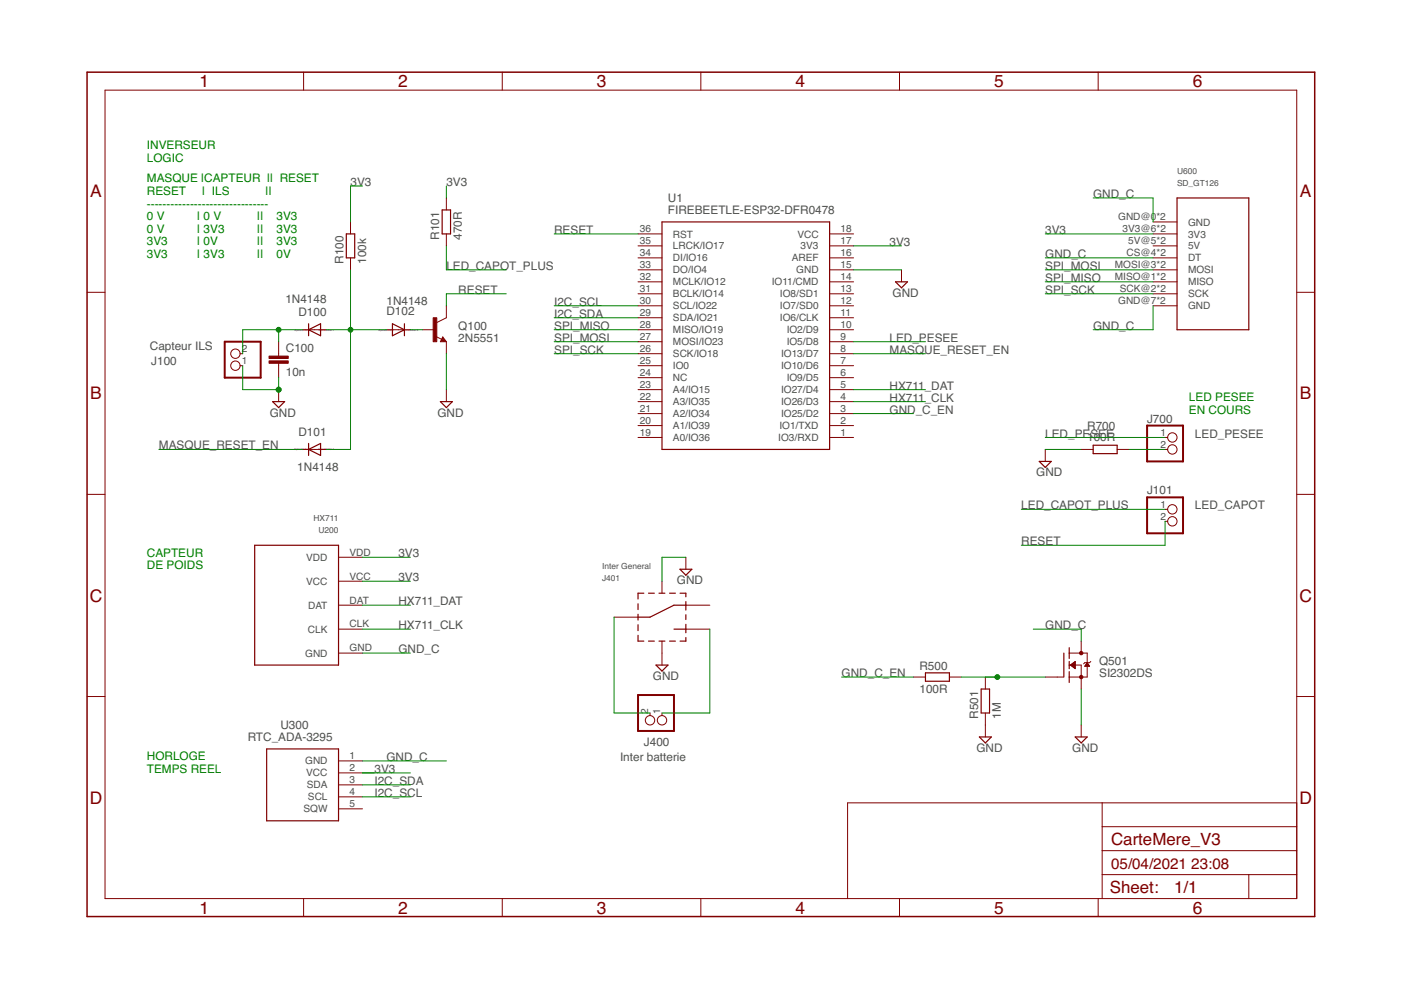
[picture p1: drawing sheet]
<svg xmlns="http://www.w3.org/2000/svg" width="297mm" height="210mm" viewBox="0 0 297 210" stroke-linecap="round" stroke-linejoin="round" font-family="sans-serif">
<g fill="none" stroke="#800000" stroke-width=".25">
<path d="M73.4 49.6h1.8v5.1h-1.8zM93.7 44.5h1.8v5.1h-1.8zM140.4 47.1h35.5v48.2h-35.5zM189.9 59.8h2.5l-1.3 1.2zM249.6 42h15.2v27.9h-15.2zM65.4 69.9l2.6-1.3v2.6zM65.4 68.6v2.6M83.2 68.6l2.5 1.3-2.5 1.3zM85.7 68.6v2.6M93.9 71.9l.1 .3h-.4l.3-.5 .5 .6h-.8M57.8 85.2h2.5l-1.2 1.2zM65.4 94v2.6"/>
<path d="M65.4 95.3l2.6-1.3v2.6zM93.4 85.2h2.5l-1.3 1.2zM220.3 97.8h2.6l-1.3 1.3zM231.8 94.4h5.1v1.8h-5.1zM54 115.6h17.8v25.4h-17.8zM135.3 128v1.2M135.3 130.2v1.3M135.3 132.5v1.2M135.3 134.7v1.2h1.2M136.5 125.8h-1.2v1.2M137.5 135.9h1.2M137.5 125.8h1.2"/>
<path d="M139.7 135.9h1.3M139.7 125.8h1.3M142 135.9h1.2M142 125.8h1.2M142.9 133.4h2.5M144.2 120.7h2.5l-1.3 1.3zM144.2 125.8h1.2v.7M145.4 128.3h-2.5l-5.1 2.6h-2.5M145.4 135.2v.7h-1.2M145.4 127.6v1.7M145.4 130.3v1.1M145.4 132.4v1.8"/>
<path d="M225.6 138.5v5.1M226.7 137.3v2.3M56.5 158.8h15.3v15.2h-15.3zM139.1 141h2.5l-1.2 1.3zM196.2 142.7h5.1v1.7h-5.1zM207.6 156.3h2.6l-1.3 1.2zM208 146.1h1.8v5.1h-1.8zM226.7 140.3v1.5M226.7 142.4v2.3M228 156.3h2.5l-1.3 1.2z"/>
</g>
<g fill="none" stroke="#800000" stroke-width=".21">
<path d="M22.3 19.1h252.6v171.4h-252.6zM64.4 15.3v3.8M106.5 15.3v3.8M148.6 15.3v3.8M190.7 15.3v3.8M232.8 15.3v3.8M74.3 47.1v2.5M74.3 54.7v2.5M94.6 42v2.5M94.6 49.6v2.5M135.3 49.6h5.1M135.3 52.1h5.1"/>
<path d="M135.3 54.7h5.1M135.3 57.2h5.1M135.3 59.8h5.1M175.9 49.6h5.1M175.9 52.1h5.1M175.9 54.7h5.1M175.9 57.2h5.1M175.9 59.8h5.1M191.1 57.2v2.6M244.5 47.1h5.1M244.5 49.6h5.1M244.5 52.1h5.1"/>
<path d="M244.5 54.7h5.1M244.5 57.2h5.1M244.5 59.8h5.1M18.5 62h3.8M50.9 77.5h.6M50.9 75h.6M59.1 72.5v3M59.1 77v3.1M64.2 69.9h5M81.9 69.9h5.1M89.6 69.9h2.5M92.4 71.3l1.2 .6"/>
<path d="M93.9 71.4l.7 1.1h-1.2zM94.6 64.8v2.6l-2 1M94.6 72.5v2.5M135.3 62.3h5.1M135.3 64.8h5.1M135.3 72.5h5.1M135.3 69.9h5.1M135.3 77.5h5.1M135.3 75h5.1M135.3 67.4h5.1M175.9 62.3h5.1M175.9 64.8h5.1"/>
<path d="M175.9 72.5h5.1M175.9 69.9h5.1M175.9 77.5h5.1M175.9 75h5.1M175.9 67.4h5.1M244.5 62.3h5.1M244.5 64.8h5.1M274.9 62h3.8M59.1 82.6v2.6M64.2 95.3h5M94.6 82.6v2.6M135.3 92.8h5.1"/>
<path d="M135.3 90.2h5.1M135.3 87.7h5.1M135.3 85.2h5.1M135.3 82.6h5.1M135.3 80.1h5.1M175.9 92.8h5.1M175.9 90.2h5.1M175.9 87.7h5.1M175.9 85.2h5.1M175.9 82.6h5.1M175.9 80.1h5.1M221.6 95.3v2.5"/>
<path d="M229.2 95.3h2.6M236.9 95.3h2.5M247 95.3h.6M247 92.8h.6M18.5 104.8h3.8M71.8 118.2h5.1M145.4 118.2v2.5M247 108h.6M247 110.5h.6M274.9 104.8h3.8M71.8 123.2h5.1M71.8 128.3h5.1"/>
<path d="M71.8 133.4h5.1M71.8 138.5h5.1M130.2 130.9h5.1M140.4 123.2v2.6M140.4 135.9v5.1M145.4 128.3h5.1M145.4 133.4h5.1M226.7 138.5h3.8v5.1h-3.8M229.2 135.9v2.6M18.5 147.7h3.8M137.8 151.2v.5M140.4 151.2v.5"/>
<path d="M193.7 143.6h2.5M201.3 143.6h2.5M208.9 143.6v2.5M208.9 151.2v5.1M221.6 143.6h3.9M226.7 141h2.5v5.1M226.9 141l1.1-.7v1.5zM227.1 141.1h.9M227.1 140.9h.9M227.2 141.2h.8M227.3 140.8h.7M227.4 141.4h.6"/>
<path d="M227.5 140.6h.5M227.6 141.5h.4M227.6 140.5h.4M227.7 141.6h.3M227.8 140.4h.2M227.9 141.7h.1M227.9 140.3h.1M229.2 153.7v2.6M230 141.2h1M230.1 141.1h.8M230.2 141h.6M230.3 140.9h.4"/>
<path d="M230.3 140.8h.4M230.4 140.6h.2M230.5 140.5l.5 .8h-1zM231.3 140.3l-.3 .2h-1l-.3 .3M274.9 147.7h3.8M71.8 161.3h5.1M71.8 163.9h5.1M71.8 166.4h5.1M71.8 169h5.1M71.8 171.5h5.1M233.7 170.2v20.3M233.7 175.3h41.2"/>
<path d="M274.9 170.2h-95.2v20.3M64.4 190.5v3.8M106.5 190.5v3.8M148.6 190.5v3.8M190.7 190.5v3.8M232.8 190.5v3.8M233.7 185.4h41.2M233.7 180.4h41.2M264.8 185.4v5.1"/>
<circle cx="49.9" cy="77.5" r=".99"/>
<circle cx="49.9" cy="75" r=".99"/>
<circle cx="248.6" cy="92.8" r=".99"/>
<circle cx="248.6" cy="95.3" r=".99"/>
<circle cx="248.6" cy="110.5" r=".99"/>
<circle cx="248.6" cy="108" r=".99"/>
<circle cx="137.8" cy="152.7" r=".99"/>
<circle cx="140.4" cy="152.7" r=".99"/>
</g>
<g fill="#800000" stroke="#800000" stroke-width=".21">
<path d="M91.8 67.4h.8v5.1h-.8z"/>
<path d="M57 76.5h4.1v.5h-4.1z"/>
<path d="M57 75.5h4.1v.5h-4.1z"/>
</g>
<path d="M47.6 72.5h7.7v7.6h-7.7zM243.2 90.2h7.6v7.6h-7.6zM243.2 105.5h7.6v7.6h-7.6zM135.3 147.4h7.6v7.6h-7.6z" fill="none" stroke="#800000" stroke-width=".42"/>
<path d="M18.5 15.3h260.2v179h-260.2z" fill="none" stroke="#800000" stroke-width=".32"/>
<g fill="#800000" stroke="#800000" stroke-width=".21">
<circle cx="229.2" cy="143.6" r=".36"/>
<circle cx="229.2" cy="138.5" r=".36"/>
</g>
<g fill="none" stroke="#008000" stroke-width=".21">
<path d="M76.9 39.4h-2.6v7.7M94.6 39.4v2.6M74.3 57.2v38.1h-5.1M94.6 52.1v5.1h12.7M117.5 49.6h17.8M181 57.2h10.1M181 52.1h10.1M221.6 49.6h22.9M221.6 57.2h22.9M221.6 59.8h22.9M221.6 54.7h22.9M231.8 42h12.7v5.1"/>
<path d="M51.5 77.5v5.1h7.6v-2.5M59.1 69.9v2.6M64.2 69.9h-12.7v5.1M69.2 69.9h12.7M87 69.9h2.6M94.6 75v7.6M107.3 62.3h-12.7v2.5M117.5 67.4h17.8M117.5 64.8h17.8M117.5 69.9h17.8M117.5 72.5h17.8M117.5 75h17.8"/>
<path d="M181 72.5h15.2M181 75h15.2M221.6 62.3h22.9M244.5 64.8v5.1h-12.7M33.7 95.3h30.5M181 82.6h15.2M181 85.2h15.2M181 87.7h12.7M221.6 95.3h7.6M221.6 92.8h25.4M239.4 95.3h7.6M76.9 118.2h10.1"/>
<path d="M145.4 118.2h-5v5M216.5 108h30.5M247 110.5v5.1h-30.5M76.9 123.2h10.1M76.9 128.3h10.1M76.9 133.4h10.1M76.9 138.5h10.1M130.2 130.9v20.3h7.6M150.5 133.4v17.8h-10.1M219.1 133.4h10.1v2.5M178.4 143.6h15.3M203.8 143.6h17.8"/>
<path d="M229.2 146.1v7.6M76.9 166.4h10.1M76.9 169h10.1M76.9 163.9h10.1M76.9 161.3h17.7"/>
</g>
<g fill="#008000" stroke="#008000" stroke-width=".21">
<circle cx="59.1" cy="82.6" r=".51"/>
<circle cx="59.1" cy="69.9" r=".51"/>
<circle cx="74.3" cy="69.9" r=".51"/>
<circle cx="211.5" cy="143.6" r=".51"/>
</g>
<g font-size="3.7" fill="#800000">
<text x="42.3" y="18.5">1</text>
<text x="84.4" y="18.5">2</text>
<text x="126.5" y="18.5">3</text>
<text x="168.6" y="18.5">4</text>
<text x="210.8" y="18.5">5</text>
<text x="252.9" y="18.5">6</text>
<text x="19.1" y="41.8">A</text>
<text x="275.6" y="41.8">A</text>
<text x="19.1" y="84.7">B</text>
<text x="275.6" y="84.7">B</text>
<text x="19" y="127.5">C</text>
<text x="275.5" y="127.5">C</text>
<text x="19" y="170.4">D</text>
<text x="275.5" y="170.4">D</text>
<text x="42.3" y="193.7">1</text>
<text x="84.4" y="193.7">2</text>
<text x="126.5" y="193.7">3</text>
<text x="168.6" y="193.7">4</text>
<text x="210.8" y="193.7">5</text>
<text x="252.9" y="193.7">6</text>
</g>
<g font-size="3.6" fill="#800000">
<text x="235.6" y="179.1">CarteMere_V3</text>
<text x="235.3" y="189.4">Sheet:</text>
<text x="248.9" y="189.3">1/1</text>
</g>
<g font-size="3.2" fill="#800000">
<text x="235.6" y="184.2">05/04/2021</text>
<text x="252.6" y="184.2">23:08</text>
</g>
<g font-size="2.5" fill="#008000">
<text x="31.1" y="31.7">INVERSEUR</text>
<text x="31.1" y="34.4">LOGIC</text>
<text x="31.1" y="38.7">MASQUE |CAPTEUR || RESET</text>
<text x="31.1" y="41.3">RESET</text>
<text x="42.9" y="41.3">| ILS</text>
<text x="56.3" y="41.3">||</text>
<text x="31.1" y="44">-------------------------------</text>
<text x="31.1" y="46.7">0 V</text>
<text x="41.8" y="46.7">| 0 V</text>
<text x="54.6" y="46.7">||</text>
<text x="58.6" y="46.7">3V3</text>
<text x="31.1" y="49.3">0 V</text>
<text x="31.1" y="52">3V3</text>
<text x="41.8" y="49.3">| 3V3</text>
<text x="41.8" y="52">| 0V</text>
<text x="54.6" y="49.3">||</text>
<text x="54.6" y="52">||</text>
<text x="58.6" y="49.3">3V3</text>
<text x="58.6" y="52">3V3</text>
<text x="31.1" y="54.7">3V3</text>
<text x="41.8" y="54.7">| 3V3</text>
<text x="54.6" y="54.7">||</text>
<text x="58.6" y="54.7">0V</text>
<text x="252.1" y="85">LED PESEE</text>
<text x="252.1" y="87.7">EN COURS</text>
<text x="31.1" y="118">CAPTEUR</text>
<text x="31.1" y="120.7">DE POIDS</text>
<text x="31.1" y="161.2">HORLOGE</text>
<text x="31.1" y="163.9">TEMPS REEL</text>
</g>
<g font-size="2.5" fill="#505050">
<text x="74.3" y="39.4">3V3</text>
<text x="94.6" y="39.4">3V3</text>
<text x="231.8" y="42">GND_C</text>
<text x="141.6" y="45.4">FIREBEETLE-ESP32-DFR0478</text>
<text x="141.6" y="42.9">U1</text>
<text x="93.1" y="50.9" transform="rotate(-90 93.1 50.9)">R101</text>
<text x="97.9" y="50.9" transform="rotate(-90 97.9 50.9)">470R</text>
<text x="117.5" y="49.6">RESET</text>
<text x="188.6" y="52.1">3V3</text>
<text x="221.6" y="49.6">3V3</text>
<text x="72.8" y="55.9" transform="rotate(-90 72.8 55.9)">R100</text>
<text x="77.6" y="55.9" transform="rotate(-90 77.6 55.9)">100k</text>
<text x="94.6" y="57.2">LED_CAPOT_PLUS</text>
<text x="221.6" y="59.8">SPI_MISO</text>
<text x="221.6" y="57.2">SPI_MOSI</text>
<text x="221.6" y="54.7">GND_C</text>
<text x="60.5" y="64.3">1N4148</text>
<text x="81.9" y="64.6">1N4148</text>
<text x="97.2" y="62.3">RESET</text>
<text x="117.5" y="64.8">I2C_SCL</text>
<text x="189.2" y="62.9">GND</text>
<text x="221.6" y="62.3">SPI_SCK</text>
<text x="63.3" y="67.1">D100</text>
<text x="81.9" y="66.9">D102</text>
<text x="97.2" y="69.9">Q100</text>
<text x="117.5" y="67.4">I2C_SDA</text>
<text x="117.5" y="69.9">SPI_MISO</text>
<text x="231.8" y="69.9">GND_C</text>
<text x="31.8" y="74.2">Capteur ILS</text>
<text x="32.1" y="77.4">J100</text>
<text x="60.6" y="74.6">C100</text>
<text x="97.2" y="72.4">2N5551</text>
<text x="117.5" y="72.4">SPI_MOSI</text>
<text x="117.5" y="75">SPI_SCK</text>
<text x="188.6" y="75">MASQUE_RESET_EN</text>
<text x="188.6" y="72.4">LED_PESEE</text>
<text x="60.6" y="79.7">10n</text>
<text x="188.6" y="82.6">HX711_DAT</text>
<text x="57.2" y="88.3">GND</text>
<text x="92.7" y="88.3">GND</text>
<text x="188.6" y="85.1">HX711_CLK</text>
<text x="188.6" y="87.7">GND_C_EN</text>
<text x="243.2" y="89.6">J700</text>
<text x="33.7" y="95.3">MASQUE_RESET_EN</text>
<text x="63.3" y="92.5">D101</text>
<text x="221.6" y="92.8">LED_PESEE</text>
<text x="230.5" y="93.5">100R</text>
<text x="230.5" y="91.3">R700</text>
<text x="253.4" y="92.8">LED_PESEE</text>
<text x="63" y="99.8">1N4148</text>
<text x="219.7" y="101">GND</text>
<text x="216.5" y="108">LED_CAPOT_PLUS</text>
<text x="243.2" y="104.8">J101</text>
<text x="253.4" y="108">LED_CAPOT</text>
<text x="84.5" y="118.2">3V3</text>
<text x="216.5" y="115.6">RESET</text>
<text x="84.5" y="123.2">3V3</text>
<text x="143.5" y="123.9">GND</text>
<text x="84.5" y="128.3">HX711_DAT</text>
<text x="84.5" y="133.4">HX711_CLK</text>
<text x="221.6" y="133.4">GND_C</text>
<text x="84.5" y="138.5">GND_C</text>
<text x="178.4" y="143.5">GND_C_EN</text>
<text x="194.9" y="142.1">R500</text>
<text x="233" y="143.5">SI2302DS</text>
<text x="233" y="141">Q501</text>
<text x="138.4" y="144.2">GND</text>
<text x="194.9" y="146.9">100R</text>
<text x="59.5" y="154.6">U300</text>
<text x="207.4" y="152.4" transform="rotate(-90 207.4 152.4)">R501</text>
<text x="212.2" y="152.4" transform="rotate(-90 212.2 152.4)">1M</text>
<text x="52.5" y="157.1">RTC_ADA-3295</text>
<text x="81.9" y="161.3">GND_C</text>
<text x="131.5" y="161.3">Inter batterie</text>
<text x="136.5" y="158.2">J400</text>
<text x="207" y="159.4">GND</text>
<text x="227.3" y="159.4">GND</text>
<text x="79.4" y="166.4">I2C_SDA</text>
<text x="79.4" y="163.9">3V3</text>
<text x="79.4" y="168.9">I2C_SCL</text>
</g>
<g font-size="2.1" fill="#505050">
<text x="237.1" y="46.7">GND@0*2</text>
<text x="251.9" y="47.8">GND</text>
<text x="135.6" y="51.8">35</text>
<text x="135.6" y="49.2">36</text>
<text x="142.7" y="52.9">LRCK/IO17</text>
<text x="142.7" y="50.4">RST</text>
<text x="169.1" y="50.4">VCC</text>
<text x="169.8" y="52.9">3V3</text>
<text x="178.2" y="51.8">17</text>
<text x="178.2" y="49.2">18</text>
<text x="238" y="49.2">3V3@6*2</text>
<text x="239.2" y="51.8">5V@5*2</text>
<text x="251.9" y="50.4">3V3</text>
<text x="251.9" y="52.9">5V</text>
<text x="135.6" y="59.4">32</text>
<text x="135.6" y="56.9">33</text>
<text x="135.6" y="54.3">34</text>
<text x="142.7" y="58">DO/IO4</text>
<text x="142.7" y="55.4">DI/IO16</text>
<text x="167.9" y="55.4">AREF</text>
<text x="168.8" y="58">GND</text>
<text x="178.2" y="59.4">14</text>
<text x="178.2" y="56.9">15</text>
<text x="178.2" y="54.3">16</text>
<text x="236.4" y="56.9">MOSI@3*2</text>
<text x="236.4" y="59.4">MISO@1*2</text>
<text x="238.9" y="54.3">CS@4*2</text>
<text x="251.9" y="55.4">DT</text>
<text x="251.9" y="58">MOSI</text>
<text x="135.6" y="64.5">30</text>
<text x="135.6" y="61.9">31</text>
<text x="142.7" y="65.6">SCL/IO22</text>
<text x="142.7" y="63.1">BCLK/IO14</text>
<text x="142.7" y="60.5">MCLK/IO12</text>
<text x="163.6" y="60.5">IO11/CMD</text>
<text x="165.4" y="65.6">IO7/SD0</text>
<text x="165.4" y="63.1">IO8/SD1</text>
<text x="178.2" y="64.5">12</text>
<text x="178.2" y="61.9">13</text>
<text x="237.1" y="64.5">GND@7*2</text>
<text x="237.4" y="61.9">SCK@2*2</text>
<text x="251.9" y="60.5">MISO</text>
<text x="251.9" y="63.1">SCK</text>
<text x="251.9" y="65.6">GND</text>
<text x="135.6" y="69.6">28</text>
<text x="135.6" y="67">29</text>
<text x="142.7" y="70.7">MISO/IO19</text>
<text x="142.7" y="68.1">SDA/IO21</text>
<text x="165.4" y="68.1">IO6/CLK</text>
<text x="166.8" y="70.7">IO2/D9</text>
<text x="178.2" y="69.6">10</text>
<text x="178.2" y="67">11</text>
<text x="51.3" y="77.2">1</text>
<text x="51.3" y="74.6">2</text>
<text x="135.6" y="77.2">25</text>
<text x="135.6" y="74.6">26</text>
<text x="135.6" y="72.1">27</text>
<text x="142.7" y="75.7">SCK/IO18</text>
<text x="142.7" y="73.2">MOSI/IO23</text>
<text x="165.6" y="75.7">IO13/D7</text>
<text x="166.8" y="73.2">IO5/D8</text>
<text x="178.2" y="77.2">7</text>
<text x="178.2" y="74.6">8</text>
<text x="178.2" y="72.1">9</text>
<text x="135.6" y="82.2">23</text>
<text x="135.6" y="79.7">24</text>
<text x="142.7" y="83.4">A4/IO15</text>
<text x="142.7" y="80.8">NC</text>
<text x="142.7" y="78.3">IO0</text>
<text x="165.6" y="83.4">IO27/D4</text>
<text x="165.6" y="78.3">IO10/D6</text>
<text x="166.8" y="80.8">IO9/D5</text>
<text x="178.2" y="82.2">5</text>
<text x="178.2" y="79.7">6</text>
<text x="135.6" y="89.9">20</text>
<text x="135.6" y="87.3">21</text>
<text x="135.6" y="84.8">22</text>
<text x="142.7" y="88.4">A2/IO34</text>
<text x="142.7" y="85.9">A3/IO35</text>
<text x="165.6" y="88.4">IO25/D2</text>
<text x="165.6" y="85.9">IO26/D3</text>
<text x="178.2" y="89.9">2</text>
<text x="178.2" y="87.3">3</text>
<text x="178.2" y="84.8">4</text>
<text x="135.6" y="92.4">19</text>
<text x="142.7" y="93.5">A0/IO36</text>
<text x="142.7" y="91">A1/IO39</text>
<text x="165" y="93.5">IO3/RXD</text>
<text x="165.2" y="91">IO1/TXD</text>
<text x="178.2" y="92.4">1</text>
<text x="246" y="92.4">1</text>
<text x="246" y="94.9">2</text>
<text x="246" y="107.6">1</text>
<text x="246" y="110.2">2</text>
<text x="64.9" y="118.9">VDD</text>
<text x="74.1" y="117.8">VDD</text>
<text x="64.9" y="124">VCC</text>
<text x="74.1" y="122.9">VCC</text>
<text x="65.3" y="129.1">DAT</text>
<text x="74.1" y="128">DAT</text>
<text x="65.3" y="134.2">CLK</text>
<text x="74.1" y="133">CLK</text>
<text x="64.7" y="139.2">GND</text>
<text x="74.1" y="138.1">GND</text>
<text x="137.5" y="151.4" transform="rotate(-90 137.5 151.4)">2</text>
<text x="140" y="151.4" transform="rotate(-90 140 151.4)">1</text>
<text x="74.1" y="161">1</text>
<text x="64.7" y="162.1">GND</text>
<text x="64.9" y="164.6">VCC</text>
<text x="65" y="167.2">SDA</text>
<text x="74.1" y="163.5">2</text>
<text x="74.1" y="166">3</text>
<text x="64.3" y="172.2">SQW</text>
<text x="65.3" y="169.7">SCL</text>
<text x="74.1" y="168.6">4</text>
<text x="74.1" y="171.1">5</text>
</g>
<g font-size="1.8" fill="#505050">
<text x="249.5" y="39.4">SD_GT126</text>
<text x="249.5" y="36.9">U600</text>
<text x="66.5" y="110.5">HX711</text>
<text x="67.5" y="113.1">U200</text>
<text x="127.6" y="120.7">Inter General</text>
<text x="127.6" y="123.2">J401</text>
</g>
<g font-size=".6" fill="#800080">
<text x="62.5" y="70.1">SpiceOrder 2</text>
<text x="67.5" y="70.1">SpiceOrder 1</text>
<text x="80.3" y="70.1">SpiceOrder</text>
<text x="83.3" y="70.1">1</text>
<text x="85.3" y="70.1">SpiceOrder 2</text>
<text x="62.5" y="95.5">SpiceOrder 2</text>
<text x="67.5" y="95.5">SpiceOrder 1</text>
</g>
</svg>
